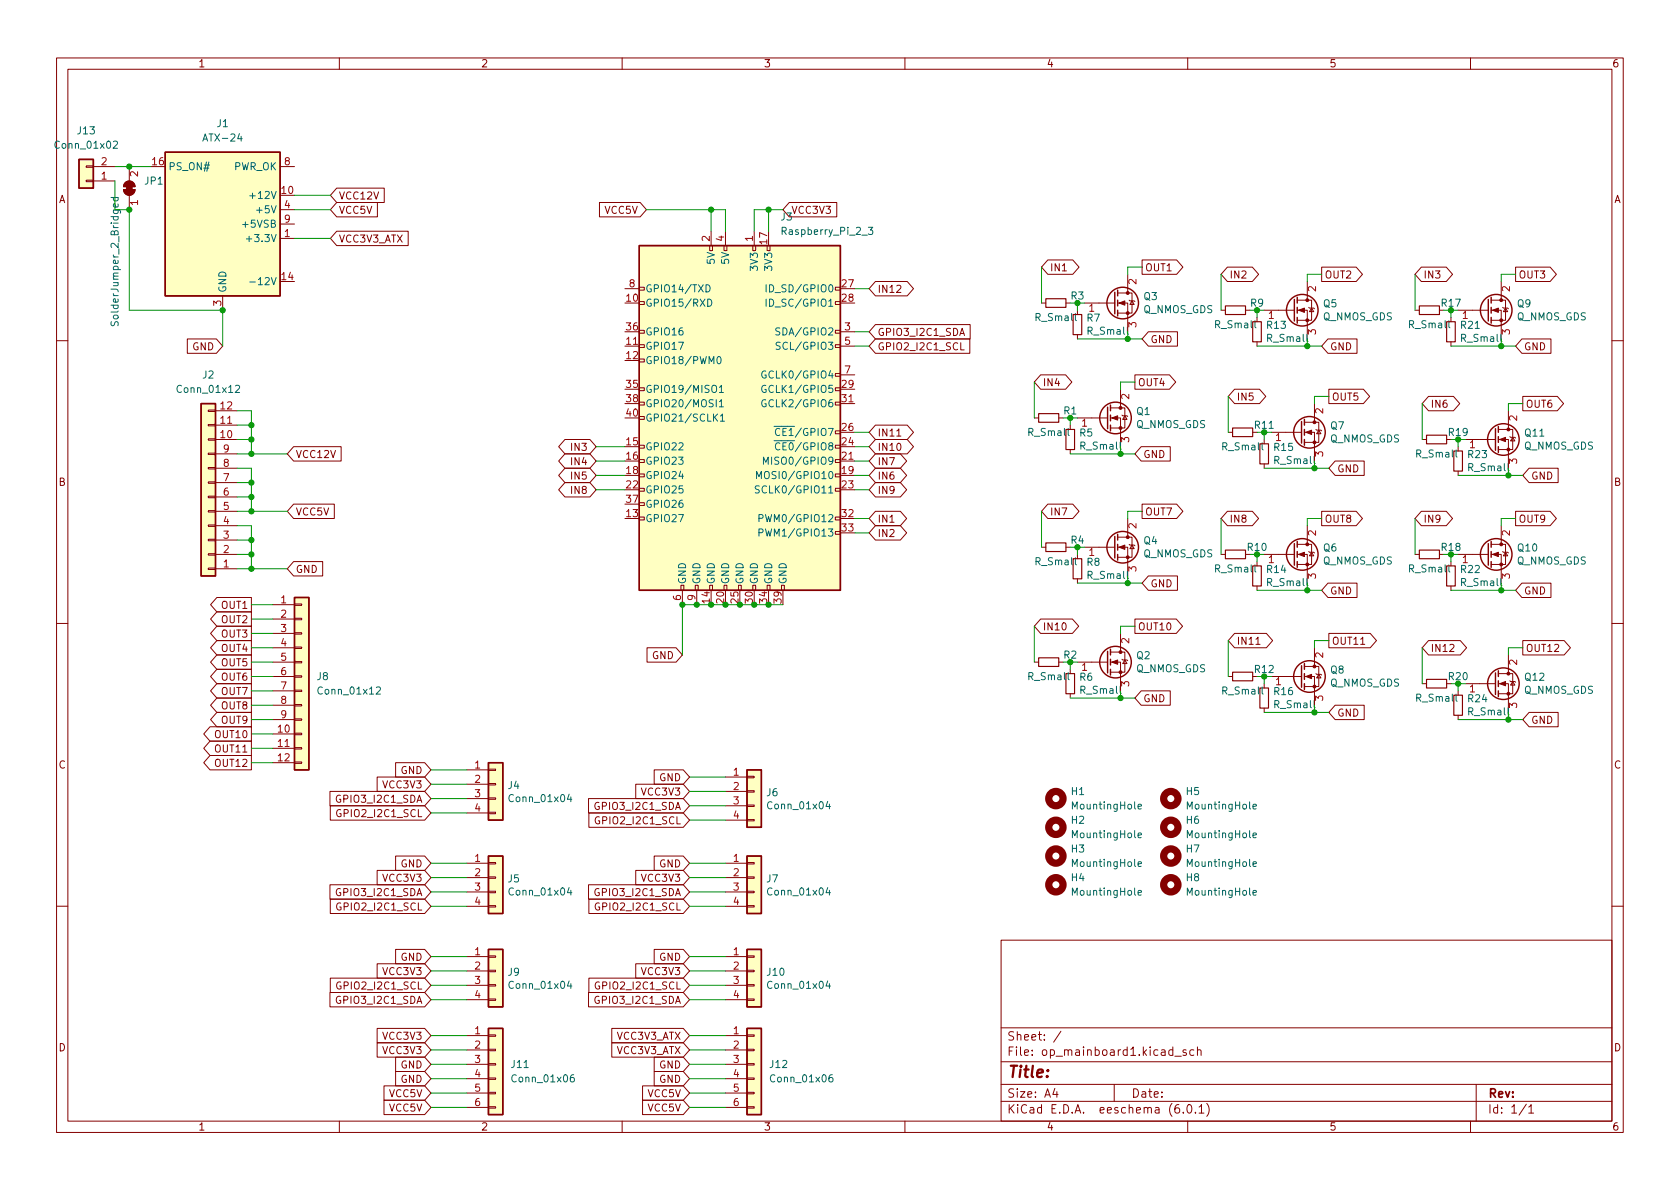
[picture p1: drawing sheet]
<svg xmlns="http://www.w3.org/2000/svg" width="297mm" height="210mm" viewBox="0 0 297 210" stroke-linecap="round" stroke-linejoin="round" font-family="sans-serif">
<g fill="none" stroke="#840000" stroke-width=".18">
<path d="M10 10.2h277v190.1h-277zM12 12.2h273v186.1h-273zM60 10.2v2M110 10.2v2M160 10.2v2M210 10.2v2M260 10.2v2M15.2 29.3h1.3v.3h-1.3zM15.2 31.9h1.3v.2h-1.3zM16.5 32h3.8M16.5 29.5h3.8M21.8 33.5h2.1a1.02 1.02 0 0 1-1 1 1.02 1.02 0 0 1-1.1-1z"/>
<path d="M22.1 32.3a1.02 1.02 0 0 1 1.1-.2 1.02 1.02 0 0 1 .7 .9h-2.1zM22.9 29.5v2.5M22.9 34.5v2.6M49.5 29.5h2.6M49.5 37.1h2.6M49.5 39.6h2.6M59.5 35.8h7.2v2.5h-7.2l-1.1-1.2zM59.5 33.3h8.4v2.5h-8.4l-1.1-1.3zM106 35.8h7.2l1.1 1.3-1.1 1.2h-7.2zM139.5 35.8h8.4v2.5h-8.4l-1.1-1.2zM33.1 59.9h5.2l1.1 1.3-1.1 1.3h-5.2zM39.4 52.3v2.6"/>
<path d="M49.5 42.2h2.6M59.5 40.9h12.7v2.5h-12.7l-1.1-1.2zM110.5 51h2.5M113 58.4h.9v.5h-.9zM113 53.3h.9v.5h-.9zM113 50.8h.9v.5h-.9zM125.5 43.4h.5v.9h-.5zM125.7 40.9v2.5M128 43.4h.5v.9h-.5zM128.3 40.9v2.5M133.1 43.4h.5v.9h-.5zM133.3 40.9v2.5"/>
<path d="M135.6 43.4h.5v.9h-.5zM147.7 58.4h.9v.5h-.9zM147.7 53.3h.9v.5h-.9zM147.7 50.8h.9v.5h-.9zM148.6 58.7h2.5M154.8 57.4h16.7v2.5h-16.7l-1.1-1.2zM154.8 59.9h16.7v2.6h-16.7l-1.1-1.3zM154.8 49.8h5.6l1.1 1.2-1.1 1.3h-5.6l-1.1-1.3zM169.7 59.3l.4-1.2 .4 1.2M184.1 53.6h.8M185.3 46h4.4l1.1 1.2-1.1 1.3h-4.4l-1.2-1.3zM188.5 53.6h.7"/>
<path d="M190.5 54.9v.7M190.5 59.2v.7M191.8 53.6h5.3M197.6 53.6h1.8v5.1M197.6 51.8h2.6v3.6h-2.6M199.4 48.5v3.3M199.6 53.1l.2 .1h.7l.2 .1M200.2 53.2l.3 .6h-.7zM201.9 46h6.1l1.1 1.2-1.1 1.3h-6.1zM203 58.7h5.2v2.5h-5.2l-1.1-1.3zM215.9 54.9h.8M217 47.2h4.4l1.1 1.3-1.1 1.3h-4.4l-1.1-1.3z"/>
<path d="M220.2 54.9h.8M222.2 56.1v.8M223.5 54.9h5.4M229.4 54.9h1.7v5M229.4 53.1h2.5v3.5h-2.5M231.1 49.8v3.3M231.4 54.4l.1 .1h.8l.1 .1M231.9 54.5l.4 .6h-.8zM233.7 47.2h6.1l1.1 1.3-1.1 1.3h-6.1zM234.8 59.9h5.1v2.6h-5.1l-1.1-1.3zM250.2 54.9h.8M251.3 47.2h4.4l1.1 1.3-1.1 1.3h-4.4l-1.1-1.3z"/>
<path d="M254.5 54.9h.8M256.5 56.1v.8M257.8 54.9h5.3M263.7 54.9h1.7v5M263.7 53.1h2.5v3.5h-2.5M265.4 49.8v3.3M265.7 54.4l.1 .1h.8l.1 .1M266.2 54.5l.4 .6h-.8zM268 47.2h6.1l1.1 1.3-1.1 1.3h-6.1zM269.1 59.9h5.1v2.6h-5.1l-1.1-1.3zM10 60.2h2M36.8 72.5h1.3v.3h-1.3z"/>
<path d="M36.8 75.1h1.3v.2h-1.3zM36.8 77.6h1.3v.2h-1.3zM38.1 77.7h3.8M38.1 75.2h3.8M38.1 72.6h3.8M51.9 79h8.4v2.5h-8.4l-1.1-1.2zM99.9 77.7h4.4l1.1 1.3-1.1 1.3h-4.4l-1.1-1.3zM110.5 61.2h2.5M113 78.7h.9v.5h-.9zM113 73.7h.9v.5h-.9zM113 71.1h.9v.5h-.9zM113 68.6h.9v.5h-.9z"/>
<path d="M113 63.5h.9v.5h-.9zM113 61h.9v.5h-.9zM147.7 71.1h.9v.5h-.9zM147.7 68.6h.9v.5h-.9zM147.7 66h.9v.5h-.9zM147.7 61h.9v.5h-.9zM148.6 61.2h2.5M148.6 71.4h2.5M148.6 66.3h2.5M154.8 77.7h5.6l1.1 1.3-1.1 1.3h-5.6l-1.1-1.3zM154.8 75.2h5.6l1.1 1.2-1.1 1.3h-5.6l-1.1-1.3zM158.6 77.1h.7"/>
<path d="M169.9 60.6v1.3h.6M182.9 73.9h.7M184 66.3h4.4l1.1 1.3-1.1 1.2h-4.4l-1.1-1.2zM187.2 73.9h.8M189.2 75.2v.7M189.2 79.5v.8M190.5 73.9h5.3M196.3 73.9h1.8v5.1M196.3 72.1h2.6v3.6h-2.6M198.1 68.8v3.3M198.4 73.4l.1 .1h.8l.1 .2M198.9 73.5l.4 .7h-.8z"/>
<path d="M200.7 66.3h6.1l1.1 1.3-1.1 1.2h-6.1zM201.8 79h5.1v2.5h-5.1l-1.1-1.2zM217.2 76.4h.7M218.3 68.8h4.4l1.1 1.3-1.1 1.3h-4.4l-1.1-1.3zM221.5 76.4h.7M222.2 60.4v.8M223.5 77.7v.8M224.8 76.4h5.3M230.6 76.4h1.8v5.1M230.6 74.7h2.6v3.5h-2.6M232.4 71.4v3.3M232.7 75.9l.1 .2h.8l.1 .1"/>
<path d="M233.2 76.1l.4 .6h-.8zM234.9 68.8h6.2l1.1 1.3-1.1 1.3h-6.2zM251.5 77.7h.7M252.6 70.1h4.4l1.1 1.3-1.1 1.2h-4.4l-1.1-1.2zM256.5 60.4v.8M257.8 79v.8M259.1 77.7h5.3M264.9 77.7h1.8v5.1M264.9 75.9h2.6v3.6h-2.6M266.7 72.6v3.3M267 77.2l.1 .1h.7l.2 .2M267.5 77.3l.3 .7h-.7z"/>
<path d="M269.2 70.1h6.1l1.2 1.3-1.2 1.2h-6.1zM285 60.2h2M36.8 80.1h1.3v.3h-1.3zM36.8 82.7h1.3v.2h-1.3zM36.8 85.2h1.3v.3h-1.3zM36.8 87.8h1.3v.2h-1.3zM36.8 90.3h1.3v.2h-1.3zM36.8 92.8h1.3v.3h-1.3zM36.8 95.4h1.3v.2h-1.3zM36.8 97.9h1.3v.3h-1.3zM38.1 98h3.8M38.1 95.5h3.8"/>
<path d="M38.1 93h3.8M38.1 90.4h3.8M38.1 87.9h3.8M38.1 85.3h3.8M38.1 82.8h3.8M38.1 80.3h3.8M51.9 99.3h5.2v2.5h-5.2l-1.1-1.2zM51.9 89.1h7.2v2.6h-7.2l-1.1-1.3zM99.9 80.3h4.4l1.1 1.2-1.1 1.3h-4.4l-1.1-1.3zM99.9 85.3h4.4l1.1 1.3-1.1 1.3h-4.4l-1.1-1.3zM99.9 82.8h4.4l1.1 1.3-1.1 1.2h-4.4l-1.1-1.2zM113 91.4h.9v.5h-.9z"/>
<path d="M113 88.9h.9v.5h-.9zM113 86.4h.9v.5h-.9zM113 83.8h.9v.5h-.9zM113 81.3h.9v.5h-.9zM147.7 94h.9v.5h-.9zM147.7 91.4h.9v.5h-.9zM147.7 86.4h.9v.5h-.9zM147.7 83.8h.9v.5h-.9zM147.7 81.3h.9v.5h-.9zM148.6 81.5h2.5M154.8 85.3h4.4l1.1 1.3-1.1 1.3h-4.4l-1.1-1.3zM154.8 90.4h4.4l1.1 1.3-1.1 1.3h-4.4l-1.1-1.3z"/>
<path d="M154.8 93h4.4l1.1 1.2-1.1 1.3h-4.4l-1.1-1.3zM154.8 82.8h4.4l1.1 1.3-1.1 1.2h-4.4l-1.1-1.2zM154.8 80.3h4.4l1.1 1.2-1.1 1.3h-4.4l-1.1-1.3zM184.1 96.8h.8M185.3 89.1h4.4l1.1 1.3-1.1 1.3h-4.4l-1.2-1.3zM188.5 96.8h.7M190.5 98v.8M191.8 96.8h5.3M197.6 96.8h1.8v5M197.6 95h2.6v3.5h-2.6M199.4 91.7v3.3M199.6 96.3l.2 .1h.7l.2 .1"/>
<path d="M200.2 96.4l.3 .6h-.7zM201.9 89.1h6.1l1.1 1.3-1.1 1.3h-6.1zM215.9 98h.8M217 90.4h4.4l1.1 1.3-1.1 1.3h-4.4l-1.1-1.3zM222.2 99.3v.8M223.5 82v.8M223.5 98h5.4M229.4 98h1.7v5.1M229.4 96.3h2.5v3.5h-2.5M231.1 93v3.3M231.4 97.5l.1 .2h.8l.1 .1M231.9 97.7l.4 .6h-.8z"/>
<path d="M233.7 90.4h6.1l1.1 1.3-1.1 1.3h-6.1zM236.1 81.5h5.1v2.6h-5.1l-1.2-1.3zM250.2 98h.8M251.3 90.4h4.4l1.1 1.3-1.1 1.3h-4.4l-1.1-1.3zM256.5 99.3v.8M257.8 83.3v.8M257.8 98h5.3M263.7 98h1.7v5.1M263.7 96.3h2.5v3.5h-2.5M265.4 93v3.3M265.7 97.5l.1 .2h.8l.1 .1M266.2 97.7l.4 .6h-.8z"/>
<path d="M268 90.4h6.1l1.1 1.3-1.1 1.3h-6.1zM270.4 82.8h5.1v2.5h-5.1l-1.2-1.2zM10 110.2h2M36.8 100.5h1.3v.2h-1.3zM38.1 100.6h3.8M38.3 118.4h6.1v2.5h-6.1l-1.1-1.3zM38.3 113.3h6.1v2.5h-6.1l-1.1-1.3zM38.3 108.2h6.1v2.5h-6.1l-1.1-1.2zM38.3 110.7h6.1v2.6h-6.1l-1.1-1.3zM38.3 115.8h6.1v2.6h-6.1l-1.1-1.3zM38.3 105.7h6.1v2.5h-6.1l-1.1-1.3zM48.3 117.1h3.8"/>
<path d="M48.3 119.6h3.8M48.3 106.9h3.8M48.3 109.5h3.8M48.3 112h3.8M48.3 114.5h3.8M52.1 119.5h1.2v.3h-1.2zM52.1 117h1.2v.2h-1.2zM52.1 114.4h1.2v.3h-1.2zM52.1 111.9h1.2v.2h-1.2zM52.1 109.3h1.2v.3h-1.2zM52.1 106.8h1.2v.3h-1.2zM114.4 114.5h5.1l1.1 1.3-1.1 1.3h-5.1z"/>
<path d="M120.4 103.5h.5v.9h-.5zM120.6 104.4v2.5M122.9 103.5h.5v.9h-.5zM123.2 104.4v2.5M125.5 103.5h.5v.9h-.5zM128 103.5h.5v.9h-.5zM130.6 103.5h.5v.9h-.5zM133.1 103.5h.5v.9h-.5zM135.6 103.5h.5v.9h-.5zM138.2 103.5h.5v.9h-.5zM182.9 117.1h.7M184 109.5h5.6l1.1 1.2-1.1 1.3h-5.6l-1.1-1.3z"/>
<path d="M187.2 117.1h.8M189.2 118.4v.7M190.5 117.1h5.3M190.5 102.4v.7M196.3 117.1h1.8v5.1M196.3 115.3h2.6v3.6h-2.6M198.1 112v3.3M198.4 116.6l.1 .1h.8l.1 .1M198.9 116.7l.4 .6h-.8zM200.7 109.5h7.3l1.1 1.2-1.1 1.3h-7.3zM203 101.8h5.2v2.6h-5.2l-1.1-1.3zM217.2 119.6h.7"/>
<path d="M218.3 112h5.6l1.1 1.3-1.1 1.2h-5.6l-1.1-1.2zM221.5 119.6h.7M222.1 113.9h.7M222.2 103.6v.8M224.8 119.6h5.3M230.6 119.6h1.8v5.1M230.6 117.9h2.6v3.5h-2.6M232.4 114.5v3.4M232.7 119.1l.1 .1h.8l.1 .2M233.2 119.2l.4 .7h-.8zM234.8 103.1h5.1v2.6h-5.1l-1.1-1.3zM234.9 112h7.4l1.1 1.3-1.1 1.2h-7.4z"/>
<path d="M252.6 113.3h5.6l1.1 1.2-1.1 1.3h-5.6l-1.1-1.3zM256.5 103.6v.8M264.9 119.1h2.6v3.6h-2.6M266.7 115.8v3.3M269.1 103.1h5.1v2.6h-5.1l-1.1-1.3zM269.2 113.3h7.4l1.1 1.2-1.1 1.3h-7.4zM285 110.2h2M37.1 128.5h7.3v2.6h-7.3l-1.1-1.3zM37.1 133.6h7.3v2.5h-7.3l-1.1-1.2zM37.1 131.1h7.3v2.5h-7.3l-1.1-1.3zM38.3 123.4h6.1v2.6h-6.1l-1.1-1.3zM38.3 120.9h6.1v2.5h-6.1l-1.1-1.2z"/>
<path d="M38.3 126h6.1v2.5h-6.1l-1.1-1.3zM48.3 129.8h3.8M48.3 132.3h3.8M48.3 134.9h3.8M48.3 122.2h3.8M48.3 124.7h3.8M48.3 127.2h3.8M52.1 134.7h1.2v.3h-1.2zM52.1 132.2h1.2v.3h-1.2zM52.1 129.7h1.2v.2h-1.2zM52.1 127.1h1.2v.3h-1.2zM52.1 124.6h1.2v.2h-1.2z"/>
<path d="M52.1 122h1.2v.3h-1.2zM58.3 139.9h16.8l1.1 1.3-1.1 1.3h-16.8zM66.7 137.4h8.4l1.1 1.3-1.1 1.2h-8.4zM69.9 134.9h5.2l1.1 1.2-1.1 1.3h-5.2zM82.5 136.1h3.9M82.5 138.7h3.9M86.4 138.6h1.2v.2h-1.2zM86.4 136h1.2v.3h-1.2zM112.4 138.7h8.4l1.1 1.2-1.1 1.3h-8.4zM115.7 136.1h5.1l1.1 1.3-1.1 1.3h-5.1zM128.3 137.4h3.8M128.3 139.9h3.8"/>
<path d="M132.1 139.8h1.2v.3h-1.2zM132.1 137.3h1.2v.2h-1.2zM189.2 122.7v.7M201.8 122.2h5.1v2.5h-5.1l-1.1-1.3zM223.5 120.9v.8M223.5 125.2v.8M236.1 124.7h5.1v2.5h-5.1l-1.2-1.2zM251.5 120.9h.7M257.8 122.2v.7M257.8 126.5v.7M259.1 120.9h5.3M264.9 120.9h1.8v5.1"/>
<path d="M267 120.4l.1 .1h.7l.2 .1M267.5 120.5l.3 .7h-.7zM270.4 126h5.1v2.5h-5.1l-1.2-1.3zM58.3 156.5h16.8l1.1 1.2-1.1 1.3h-16.8zM58.4 159h16.7l1.1 1.3-1.1 1.2h-16.7zM58.4 142.5h16.7l1.1 1.3-1.1 1.2h-16.7zM60.2 159.7a.59 .59 0 0 0-.7 .6 .59 .59 0 0 0 .7 .6l.1-.5h-.2M60.2 143.2a.59 .59 0 0 0-.7 .6 .59 .59 0 0 0 .7 .6l.1-.5h-.2M66.7 153.9h8.4l1.1 1.3-1.1 1.3h-8.4zM69.9 151.4h5.2l1.1 1.2-1.1 1.3h-5.2zM82.5 152.6h3.9M82.5 155.2h3.9"/>
<path d="M82.5 157.7h3.9M82.5 141.2h3.9M82.5 143.8h3.9M86.4 157.6h1.2v.3h-1.2zM86.4 155.1h1.2v.2h-1.2zM86.4 152.5h1.2v.3h-1.2zM86.4 143.6h1.2v.3h-1.2zM86.4 141.1h1.2v.2h-1.2zM104.1 141.2h16.7l1.1 1.3-1.1 1.3h-16.7zM104.1 156.5h16.7l1.1 1.2-1.1 1.3h-16.7zM104.1 159h16.7l1.1 1.3-1.1 1.2h-16.7zM104.1 143.8h16.7l1.1 1.2-1.1 1.3h-16.7z"/>
<path d="M106 159.7a.59 .59 0 0 0-.8 .6 .59 .59 0 0 0 .8 .6v-.5h-.2M106 144.5a.59 .59 0 0 0-.8 .6 .59 .59 0 0 0 .8 .5v-.5h-.2M112.4 153.9h8.4l1.1 1.3-1.1 1.3h-8.4zM115.7 151.4h5.1l1.1 1.2-1.1 1.3h-5.1zM128.3 152.6h3.8M128.3 155.2h3.8M128.3 157.7h3.8M128.3 142.5h3.8M128.3 145h3.8M132.1 157.6h1.2v.3h-1.2zM132.1 155.1h1.2v.2h-1.2zM132.1 152.5h1.2v.3h-1.2z"/>
<path d="M132.1 144.9h1.2v.3h-1.2zM132.1 142.4h1.2v.2h-1.2zM10 160.2h2M58.3 175.5h16.8l1.1 1.3-1.1 1.2h-16.8zM58.4 173h16.7l1.1 1.2-1.1 1.3h-16.7zM60.2 173.7a.59 .59 0 0 0-.7 .6 .59 .59 0 0 0 .7 .5l.1-.4h-.2M66.7 170.4h8.4l1.1 1.3-1.1 1.3h-8.4zM69.9 167.9h5.2l1.1 1.3-1.1 1.2h-5.2zM82.5 160.3h3.9M82.5 169.2h3.9M82.5 171.7h3.9M82.5 174.2h3.9"/>
<path d="M82.5 176.8h3.9M86.4 176.7h1.2v.2h-1.2zM86.4 174.1h1.2v.3h-1.2zM86.4 171.6h1.2v.2h-1.2zM86.4 169h1.2v.3h-1.2zM86.4 160.1h1.2v.3h-1.2zM104.1 175.5h16.7l1.1 1.3-1.1 1.2h-16.7zM104.1 173h16.7l1.1 1.2-1.1 1.3h-16.7zM106 173.7a.59 .59 0 0 0-.8 .6 .59 .59 0 0 0 .8 .5v-.4h-.2M112.4 170.4h8.4l1.1 1.3-1.1 1.3h-8.4zM115.7 167.9h5.1l1.1 1.3-1.1 1.2h-5.1zM128.3 160.3h3.8"/>
<path d="M128.3 169.2h3.8M128.3 171.7h3.8M128.3 174.2h3.8M128.3 176.8h3.8M132.1 160.1h1.2v.3h-1.2zM132.1 176.7h1.2v.2h-1.2zM132.1 174.1h1.2v.3h-1.2zM132.1 171.6h1.2v.2h-1.2zM132.1 169h1.2v.3h-1.2zM177 166.3h108v32h-108zM285 160.2h2M60 198.3v2"/>
<path d="M66.7 184.4h8.4l1.1 1.3-1.1 1.2h-8.4zM66.7 181.9h8.4l1.1 1.2-1.1 1.3h-8.4zM67.9 194.6h7.2l1.1 1.2-1.1 1.3h-7.2zM67.9 192h7.2l1.1 1.3-1.1 1.3h-7.2zM69.9 186.9h5.2l1.1 1.3-1.1 1.3h-5.2zM69.9 189.5h5.2l1.1 1.2-1.1 1.3h-5.2zM82.5 183.1h3.9M82.5 185.7h3.9M82.5 188.2h3.9M82.5 190.7h3.9M82.5 193.3h3.9M82.5 195.8h3.9"/>
<path d="M86.4 195.7h1.2v.3h-1.2zM86.4 193.2h1.2v.2h-1.2zM86.4 190.6h1.2v.3h-1.2zM86.4 188.1h1.2v.2h-1.2zM86.4 185.5h1.2v.3h-1.2zM86.4 183h1.2v.3h-1.2zM108.2 184.4h12.6l1.1 1.3-1.1 1.2h-12.6zM108.2 181.9h12.6l1.1 1.2-1.1 1.3h-12.6zM110 198.3v2M113.6 192h7.2l1.1 1.3-1.1 1.3h-7.2zM113.6 194.6h7.2l1.1 1.2-1.1 1.3h-7.2zM115.7 189.5h5.1l1.1 1.2-1.1 1.3h-5.1z"/>
<path d="M115.7 186.9h5.1l1.1 1.3-1.1 1.3h-5.1zM128.3 183.1h3.8M128.3 185.7h3.8M128.3 188.2h3.8M128.3 190.7h3.8M128.3 193.3h3.8M128.3 195.8h3.8M132.1 195.7h1.2v.3h-1.2zM132.1 193.2h1.2v.2h-1.2zM132.1 190.6h1.2v.3h-1.2zM132.1 188.1h1.2v.2h-1.2zM132.1 185.5h1.2v.3h-1.2z"/>
<path d="M132.1 183h1.2v.3h-1.2zM160 198.3v2M177 194.8h108M177 191.8h108M177 187.8h108M177 181.8h108M186.5 192.5l-.4 1h1M186.9 193v1M187.6 182.4l-1.3 1.9M197 191.8v3M207.7 186.8h1.2M208.4 195.3a.59 .59 0 0 0-.7 .7v.5l.2 .3h.4l.2-.1 .1-.5-.2-.2-.4-.1-.3 .3"/>
<path d="M209.2 196.7v.1M209.7 185.7l-.3-.1-.3 .2 .1 .3 .5 .1v.4h-.6M210 198.3v2M210.1 195.4l.1-.1a.81 .81 0 0 1 .6 .7 .81 .81 0 0 1-.3 .8h-.1a.81 .81 0 0 1-.6-.6 .81 .81 0 0 1 .3-.8zM211.1 185.7l-.5-.1-.2 .3v.4l.1 .3h.6M211.4 196.7v.1M211.7 185.8l.2-.2 .4 .1 .1 .9M211.7 185.1v1.5M212 195.8l.4-.5v1.5M212 196.8h.9M213.4 195.1a1.72 1.72 0 0 1 0 2.3M260 198.3v2"/>
<path d="M261 191.8v6.5M269.9 195.3l-1.3 1.9M270.3 195.8l.4-.5v1.5M270.3 196.8h.9"/>
</g>
<g fill="#ffffc2" stroke="#ffffc2" stroke-width=".18">
<path d="M132.1 151.4h2.5v10.1h-2.5z"/>
<path d="M14 28.2h2.5v5.1h-2.5z"/>
<path d="M29.2 26.9h20.3v25.4h-20.3z"/>
<path d="M113 43.4h35.6v61h-35.6z"/>
<path d="M86.4 167.9h2.5v10.1h-2.5z"/>
<path d="M86.4 151.4h2.5v10.1h-2.5z"/>
<path d="M132.1 167.9h2.5v10.1h-2.5z"/>
<path d="M132.1 181.9h2.5v15.2h-2.5z"/>
<path d="M132.1 136.1h2.5v10.2h-2.5z"/>
<path d="M86.4 134.9h2.5v10.1h-2.5z"/>
<path d="M86.4 181.9h2.5v15.2h-2.5z"/>
<path d="M52.1 105.7h2.5v30.4h-2.5z"/>
<path d="M35.6 71.4h2.5v30.4h-2.5z"/>
</g>
<g fill="none" stroke="#840000" stroke-width=".25">
<path d="M14 28.2h2.5v5.1h-2.5zM29.2 26.9h20.3v25.4h-20.3zM113 43.4h35.6v61h-35.6zM197.1 51.7v3.8M197.6 51.3v1M197.6 53.1v1M197.6 54.9v1M228.9 53v3.8M229.4 52.6v1M229.4 54.4v1M229.4 56.1v1M263.1 53v3.8"/>
<path d="M263.7 52.6v1M263.7 54.4v1M263.7 56.1v1M35.6 71.4h2.5v30.4h-2.5zM195.8 72v3.8M196.3 71.6v1M196.3 73.4v1M196.3 75.2v1M230.1 74.5v3.9M230.6 74.2v1M230.6 75.9v1.1M230.6 77.7v1"/>
<path d="M264.4 75.8v3.8M264.9 75.4v1M264.9 77.2v1M264.9 79v1M197.1 94.9v3.8M197.6 94.5v1M197.6 96.3v1M197.6 98v1.1M228.9 96.1v3.8M229.4 95.8v1M229.4 97.5v1M229.4 99.3v1"/>
<path d="M263.1 96.1v3.8M263.7 95.8v1M263.7 97.5v1M263.7 99.3v1M52.1 105.7h2.5v30.4h-2.5zM195.8 115.2v3.8M196.3 114.8v1M196.3 116.6v1M196.3 118.4v1M230.1 117.7v3.8M230.6 117.3v1.1M230.6 119.1v1"/>
<path d="M264.4 119v3.8M264.9 118.6v1M86.4 134.9h2.5v10.1h-2.5zM132.1 136.1h2.5v10.2h-2.5zM230.6 120.9v1M264.9 120.4v1M264.9 122.2v1M86.4 151.4h2.5v10.1h-2.5zM132.1 151.4h2.5v10.1h-2.5zM86.4 167.9h2.5v10.1h-2.5zM132.1 167.9h2.5v10.1h-2.5zM86.4 181.9h2.5v15.2h-2.5z"/>
<path d="M132.1 181.9h2.5v15.2h-2.5z"/>
<circle cx="198.5" cy="53.6" r="2.79"/>
<circle cx="230.3" cy="54.9" r="2.79"/>
<circle cx="264.5" cy="54.9" r="2.79"/>
<circle cx="197.2" cy="73.9" r="2.79"/>
<circle cx="231.5" cy="76.4" r="2.79"/>
<circle cx="265.8" cy="77.7" r="2.79"/>
<circle cx="198.5" cy="96.8" r="2.79"/>
<circle cx="230.3" cy="98" r="2.79"/>
<circle cx="264.5" cy="98" r="2.79"/>
<circle cx="197.2" cy="117.1" r="2.79"/>
<circle cx="231.5" cy="119.6" r="2.79"/>
<circle cx="265.8" cy="120.9" r="2.79"/>
</g>
<g fill="none" stroke="#006464" stroke-width=".18">
<path d="M19.6 34.9h1.3M20 25.1l.5-.1 .3 .3-.8 .9h.8M20.1 34.9l-.1 .4 .3 .2 .5-.1v-.5M20.8 36.1l.1 .3-.2 .2h-.6v-.5l.3-.1 .1 .6M44.2 34.6h.9M19.7 56.9l-.1 .5 .3 .2 .3-.1 .2-.6h.4l.1 .2-.1 .5M43.6 42.2h.9M44.2 49.9h.9M124.8 50.4a.64 .64 0 0 1 .8 .6 .64 .64 0 0 1-.8 .6zM125.1 52.9a.64 .64 0 0 1 .8 .6 .64 .64 0 0 1-.8 .7zM135.5 50.4v1.2M135.5 52.9v1.3"/>
<path d="M137.9 58h-.5l-.2 .2 .1 .3 .5 .3v.3l-.2 .1h-.4M153.5 40.2h.8l-.4 .5 .4 .1v.5l-.2 .2-.6-.2M41.6 68.3l.5-.2 .3 .4-.8 .9h.8M126.3 73.8l.6 .7M126.9 63.2l.2-.1a.68 .68 0 0 1 .4 .6 .68 .68 0 0 1-.4 .6l-.2-.1-.1-.4zM126.9 73.2l-.7 .7M127.2 68.5l.3-.4v1.3M127.2 71l.3-.3v1.2M127.2 69.4h.7M127.2 71.9h.7M127.4 73.6l.3-.4v1.3M127.4 74.5h.7"/>
<path d="M135.4 68.2a.59 .59 0 0 0-.7 .6 .59 .59 0 0 0 .7 .5l.1-.4h-.3M135.4 70.7a.59 .59 0 0 0-.7 .6 .59 .59 0 0 0 .7 .6l.1-.5h-.3M135.4 65.7a.59 .59 0 0 0-.7 .5 .59 .59 0 0 0 .7 .6l.1-.5h-.3M137.9 60.6l-.4-.1-.2 .1v.4l.5 .2 .1 .3-.2 .3-.5-.1M133.8 84.6v-1.2l.4 .9 .4-.9v1.2M134.2 91.7l.6-.1 .1-.2v-.3l-.7-.1v1.3M134.2 94.2l.6-.1 .1-.1v-.3l-.7-.2v1.3M134.3 86l-.5-.1-.2 .1v.4l.5 .2 .2 .3-.3 .3-.5-.1M135 82.1v-1.3l.4 .9 .4-.9v1.3M66.5 121.6l.5-.1 .3 .3-.8 .9h.8M100.6 156.9l-.3 1h.8M100.6 140.4l-.3 .9h.8"/>
<path d="M100.9 140.9v.9M100.9 157.4v.9M146.3 156.9l-.3 1h.8M146.3 141.7l-.3 .9h.8M146.6 142.2v.8M146.6 157.4v.9M201.2 147.7l.6-.1v-.2l-.4-.1-.2 .2 .1 .6h.5M201.2 157.9l.6-.1v-.3h-.4l-.2 .1 .1 .6h.5M201.2 152.8l.6-.1v-.3h-.4l-.2 .2 .1 .6h.5M201.2 142.6l.6-.1v-.2l-.4-.1-.2 .2 .1 .6h.5M221.5 142.6l.6-.1v-.2l-.4-.1-.2 .2 .1 .6h.5M221.5 147.7l.6-.1v-.2l-.4-.1-.2 .2 .1 .6h.5"/>
<path d="M221.5 152.8l.6-.1v-.3h-.4l-.2 .2 .1 .6h.5M221.5 157.9l.6-.1v-.3h-.4l-.2 .1 .1 .6h.5M100.6 173.5l-.3 .9h.8M100.9 173.9v.9M146.3 173.5l-.3 .9h.8M146.6 173.9v.9M101.4 190.1h-.3a.86 .86 0 0 0 0 1.2l.4-.1 .1-.4-.3-.3h-.2l-.3 .3M147.2 190.1h-.4a.86 .86 0 0 0 0 1.2l.4-.1 .1-.4-.3-.3h-.2l-.2 .3"/>
</g>
<g fill="#840000" stroke="#840000" stroke-width=".18">
<path d="M196.6 73.9l1-.4v.8z"/>
<path d="M22.4 32.8h1v1h-1z"/>
<path d="M21.8 33.5h2.1a1.02 1.02 0 0 1-1 1 1.02 1.02 0 0 1-1.1-1z"/>
<path d="M22.1 32.3a1.02 1.02 0 0 1 1.1-.2 1.02 1.02 0 0 1 .7 .9h-2.1z"/>
<path d="M196.6 117.1l1-.4v.8z"/>
<path d="M230.9 119.6l1-.4v.8z"/>
<path d="M263.9 98l1-.3v.7z"/>
<path d="M229.6 98l1-.3v.7z"/>
<path d="M229.6 54.9l1-.4v.7z"/>
<path d="M230.9 76.4l1-.3v.7z"/>
<path d="M265.2 120.9l1-.4v.8z"/>
<path d="M197.9 96.8l1-.4v.7z"/>
<path d="M265.2 77.7l1-.4v.8z"/>
<path d="M263.9 54.9l1-.4v.7z"/>
<path d="M197.9 53.6l1-.4v.8z"/>
<circle cx="198.1" cy="75.7" r=".25"/>
<circle cx="198.1" cy="72.1" r=".25"/>
<circle cx="198.1" cy="118.9" r=".25"/>
<circle cx="198.1" cy="115.3" r=".25"/>
<circle cx="232.4" cy="121.4" r=".25"/>
<circle cx="232.4" cy="117.9" r=".25"/>
<circle cx="265.4" cy="99.8" r=".25"/>
<circle cx="265.4" cy="96.3" r=".25"/>
<circle cx="231.1" cy="99.8" r=".25"/>
<circle cx="231.1" cy="96.3" r=".25"/>
<circle cx="231.1" cy="56.6" r=".25"/>
<circle cx="231.1" cy="53.1" r=".25"/>
<circle cx="232.4" cy="78.2" r=".25"/>
<circle cx="232.4" cy="74.7" r=".25"/>
<circle cx="266.7" cy="122.7" r=".25"/>
<circle cx="266.7" cy="119.1" r=".25"/>
<circle cx="199.4" cy="98.5" r=".25"/>
<circle cx="199.4" cy="95" r=".25"/>
<circle cx="266.7" cy="79.5" r=".25"/>
<circle cx="266.7" cy="75.9" r=".25"/>
<circle cx="265.4" cy="56.6" r=".25"/>
<circle cx="265.4" cy="53.1" r=".25"/>
<circle cx="199.4" cy="55.4" r=".25"/>
<circle cx="199.4" cy="51.8" r=".25"/>
</g>
<g fill="none" stroke="#840000" stroke-width=".2">
<path d="M184.9 52.8h3.6v1.6h-3.6zM189.7 55.6h1.6v3.6h-1.6zM216.7 54.1h3.5v1.5h-3.5zM221.5 56.9h1.5v3.5h-1.5zM251 54.1h3.5v1.5h-3.5zM255.8 56.9h1.5v3.5h-1.5zM183.6 73.1h3.6v1.6h-3.6zM188.5 75.9h1.5v3.6h-1.5zM217.9 75.7h3.6v1.5h-3.6zM222.8 78.5h1.5v3.5h-1.5zM252.2 77h3.6v1.5h-3.6zM257 79.8h1.6v3.5h-1.6z"/>
<path d="M184.9 96h3.6v1.5h-3.6zM189.7 98.8h1.6v3.6h-1.6zM216.7 97.3h3.5v1.5h-3.5zM251 97.3h3.5v1.5h-3.5zM183.6 116.3h3.6v1.6h-3.6zM188.5 119.1h1.5v3.6h-1.5zM217.9 118.9h3.6v1.5h-3.6zM221.5 100.1h1.5v3.5h-1.5zM255.8 100.1h1.5v3.5h-1.5zM222.8 121.7h1.5v3.5h-1.5zM252.2 120.1h3.6v1.6h-3.6zM257 122.9h1.6v3.6h-1.6z"/>
</g>
<g fill="none" stroke="#840000" stroke-width="1.3">
<circle cx="186.7" cy="146.3" r="1.27"/>
<circle cx="186.7" cy="156.5" r="1.27"/>
<circle cx="186.7" cy="141.2" r="1.27"/>
<circle cx="186.7" cy="151.4" r="1.27"/>
<circle cx="207" cy="151.4" r="1.27"/>
<circle cx="207" cy="156.5" r="1.27"/>
<circle cx="207" cy="146.3" r="1.27"/>
<circle cx="207" cy="141.2" r="1.27"/>
</g>
<g fill="none" stroke="#009600" stroke-width=".18">
<path d="M20.3 32v5.1h2.6v17.8h16.5v6.3M20.3 29.5h6.4M52.1 37.1h6.3M52.1 34.5h6.3M114.3 37.1h14v3.8M125.7 37.1v3.8M135.9 37.1v3.8M138.4 37.1h-5.1v3.8M52.1 42.2h6.3M151.1 51h2.6M151.1 58.7h2.6M184.1 47.2v6.4"/>
<path d="M190.5 59.9h11.4M190.5 53.6v1.3M201.9 47.2h-2.5v1.3M215.9 48.5v6.4M222.2 54.9v1.2M233.7 48.5h-2.6v1.3M250.2 48.5v6.4M255.3 54.9h2.5M256.5 54.9v1.2M268 48.5h-2.6v1.3M41.9 75.2h2.5M41.9 72.6h2.5v7.7"/>
<path d="M41.9 77.7h2.5M105.4 79h5.1M151.1 79h2.6M151.1 76.4h2.6M151.1 61.2h2.6M182.9 67.6v6.3M188 73.9h2.5M189.2 73.9v1.3M200.7 67.6h-2.6v1.2M217.2 70.1v6.3M222.2 76.4h2.6M222.2 61.2h11.5"/>
<path d="M223.5 76.4v1.3M234.9 70.1h-2.5v1.3M251.5 71.4v6.3M256.5 61.2h11.5M257.8 77.7v1.3M269.2 71.4h-2.5v1.2M41.9 82.8h2.5v7.6M41.9 93h2.5v7.6M41.9 87.9h2.5M41.9 90.4h8.9M41.9 98h2.5M41.9 85.3h2.5"/>
<path d="M41.9 80.3h8.9M41.9 95.5h2.5M105.4 86.6h5.1M105.4 84.1h5.1M105.4 81.5h5.1M151.1 94.2h2.6M151.1 86.6h2.6M151.1 91.7h2.6M151.1 84.1h2.6M151.1 81.5h2.6M184.1 90.4v6.4M189.2 80.3h11.5"/>
<path d="M189.2 96.8h2.6M190.5 96.8v1.2M201.9 90.4h-2.5v1.3M215.9 91.7v6.3M222.2 98v1.3M223.5 82.8h11.4M233.7 91.7h-2.6v1.3M250.2 91.7v6.3M256.5 98v1.3M257.8 84.1h11.4M268 91.7h-2.6v1.3M41.9 100.6h8.9"/>
<path d="M44.4 106.9h3.9M44.4 119.6h3.9M44.4 109.5h3.9M44.4 117.1h3.9M44.4 114.5h3.9M44.4 112h3.9M138.4 106.9h-17.8v8.9M182.9 110.7v6.4M188 117.1h2.5M189.2 117.1v1.3M190.5 103.1h11.4M200.7 110.7h-2.6v1.3"/>
<path d="M217.2 113.3v6.3M222.2 104.4h11.5M222.2 119.6h2.6M223.5 119.6v1.3M234.9 113.3h-2.5v1.2M251.5 114.5v6.4M256.5 104.4h11.5M269.2 114.5h-2.5v1.3M44.4 127.2h3.9M44.4 132.3h3.9M44.4 134.9h3.9M44.4 124.7h3.9"/>
<path d="M44.4 129.8h3.9M44.4 122.2h3.9M76.2 136.1h6.3M76.2 138.7h6.3M121.9 137.4h6.4M121.9 139.9h6.4M189.2 123.4h11.5M223.5 126h11.4M257.8 127.2h11.4M257.8 120.9v1.3M76.2 141.2h6.3M76.2 152.6h6.3"/>
<path d="M76.2 157.7h6.3M76.2 155.2h6.3M76.2 143.8h6.3M121.9 142.5h6.4M121.9 152.6h6.4M121.9 145h6.4M121.9 157.7h6.4M121.9 155.2h6.4M76.2 171.7h6.3M76.2 176.8h6.3M76.2 174.2h6.3M76.2 169.2h6.3"/>
<path d="M76.2 160.3h6.3M121.9 171.7h6.4M121.9 176.8h6.4M121.9 174.2h6.4M121.9 169.2h6.4M121.9 160.3h6.4M76.2 195.8h6.3M76.2 193.3h6.3M76.2 183.1h6.3M76.2 185.7h6.3M76.2 188.2h6.3M76.2 190.7h6.3"/>
<path d="M121.9 195.8h6.4M121.9 193.3h6.4M121.9 183.1h6.4M121.9 185.7h6.4M121.9 188.2h6.4M121.9 190.7h6.4"/>
</g>
<g fill="#009600" stroke="#009600" stroke-width=".18">
<circle cx="125.7" cy="37.1" r=".46"/>
<circle cx="135.9" cy="37.1" r=".46"/>
<circle cx="120.6" cy="106.9" r=".46"/>
<circle cx="39.4" cy="54.9" r=".46"/>
<circle cx="44.4" cy="75.2" r=".46"/>
<circle cx="22.9" cy="29.5" r=".46"/>
<circle cx="22.9" cy="37.1" r=".46"/>
<circle cx="128.3" cy="106.9" r=".46"/>
<circle cx="125.7" cy="106.9" r=".46"/>
<circle cx="123.2" cy="106.9" r=".46"/>
<circle cx="130.8" cy="106.9" r=".46"/>
<circle cx="135.9" cy="106.9" r=".46"/>
<circle cx="133.3" cy="106.9" r=".46"/>
<circle cx="44.4" cy="98" r=".46"/>
<circle cx="44.4" cy="95.5" r=".46"/>
<circle cx="44.4" cy="100.6" r=".46"/>
<circle cx="44.4" cy="77.7" r=".46"/>
<circle cx="44.4" cy="90.4" r=".46"/>
<circle cx="44.4" cy="85.3" r=".46"/>
<circle cx="44.4" cy="87.9" r=".46"/>
<circle cx="44.4" cy="80.3" r=".46"/>
<circle cx="190.5" cy="96.8" r=".46"/>
<circle cx="222.2" cy="98" r=".46"/>
<circle cx="198.1" cy="80.3" r=".46"/>
<circle cx="199.4" cy="103.1" r=".46"/>
<circle cx="256.5" cy="54.9" r=".46"/>
<circle cx="232.4" cy="82.8" r=".46"/>
<circle cx="266.7" cy="84.1" r=".46"/>
<circle cx="265.4" cy="61.2" r=".46"/>
<circle cx="257.8" cy="77.7" r=".46"/>
<circle cx="231.1" cy="61.2" r=".46"/>
<circle cx="223.5" cy="76.4" r=".46"/>
<circle cx="190.5" cy="53.6" r=".46"/>
<circle cx="222.2" cy="54.9" r=".46"/>
<circle cx="189.2" cy="73.9" r=".46"/>
<circle cx="199.4" cy="59.9" r=".46"/>
<circle cx="265.4" cy="104.4" r=".46"/>
<circle cx="266.7" cy="127.2" r=".46"/>
<circle cx="257.8" cy="120.9" r=".46"/>
<circle cx="256.5" cy="98" r=".46"/>
<circle cx="198.1" cy="123.4" r=".46"/>
<circle cx="223.5" cy="119.6" r=".46"/>
<circle cx="189.2" cy="117.1" r=".46"/>
<circle cx="231.1" cy="104.4" r=".46"/>
<circle cx="232.4" cy="126" r=".46"/>
</g>
<text font-size="2.8" fill="#840000" x="178" y="190.6">Title:</text>
<g font-size="2.1" fill="#840000">
<text x="178" y="184">Sheet: /</text>
<text x="178" y="186.7">File: op_mainboard1.kicad_sch</text>
<text x="178" y="196.9">KiCad E.D.A. eeschema (6.0.1)</text>
<text x="178" y="194.1">Size: A4</text>
<text x="200" y="194.1">Date:</text>
<text x="263" y="194.1">Rev:</text>
<text x="263" y="196.9">Id: 1/1</text>
</g>
<g font-size="1.8" fill="#840000">
<text x="35" y="11.9">1</text>
<text x="85" y="11.9">2</text>
<text x="135" y="11.9">3</text>
<text x="185" y="11.9">4</text>
<text x="235" y="11.9">5</text>
<text x="285" y="11.9">6</text>
<text x="10.3" y="35.9">A</text>
<text x="59.8" y="35.3">VCC12V</text>
<text x="285.3" y="35.9">A</text>
<text x="59.8" y="37.8">VCC5V</text>
<text x="107" y="37.8">VCC5V</text>
<text x="139.9" y="37.8">VCC3V3</text>
<text x="59.8" y="42.9">VCC3V3_ATX</text>
<text x="185.6" y="48">IN1</text>
<text x="202.4" y="48">OUT1</text>
<text x="155.1" y="51.8">IN12</text>
<text x="217.3" y="49.2">IN2</text>
<text x="234.2" y="49.2">OUT2</text>
<text x="251.6" y="49.2">IN3</text>
<text x="268.4" y="49.2">OUT3</text>
<text x="155.1" y="59.4">GPIO3_I2C1_SDA</text>
<text x="34" y="61.9">GND</text>
<text x="155.1" y="61.9">GPIO2_I2C1_SCL</text>
<text x="203.4" y="60.7">GND</text>
<text x="235.1" y="61.9">GND</text>
<text x="269.4" y="61.9">GND</text>
<text x="184.3" y="68.3">IN4</text>
<text x="201.1" y="68.3">OUT4</text>
<text x="218.6" y="70.8">IN5</text>
<text x="235.4" y="70.8">OUT5</text>
<text x="155.1" y="77.2">IN11</text>
<text x="252.9" y="72.1">IN6</text>
<text x="269.7" y="72.1">OUT6</text>
<text x="52.2" y="81">VCC12V</text>
<text x="101.2" y="82.3">IN4</text>
<text x="101.2" y="79.7">IN3</text>
<text x="155.1" y="82.3">IN7</text>
<text x="155.1" y="79.7">IN10</text>
<text x="202.1" y="81">GND</text>
<text x="236.4" y="83.5">GND</text>
<text x="10.3" y="85.9">B</text>
<text x="101.2" y="87.3">IN8</text>
<text x="101.2" y="84.8">IN5</text>
<text x="155.1" y="87.3">IN9</text>
<text x="155.1" y="84.8">IN6</text>
<text x="270.7" y="84.8">GND</text>
<text x="285.3" y="85.9">B</text>
<text x="52.2" y="91.1">VCC5V</text>
<text x="155.1" y="92.4">IN1</text>
<text x="155.1" y="95">IN2</text>
<text x="185.6" y="91.1">IN7</text>
<text x="202.4" y="91.1">OUT7</text>
<text x="217.3" y="92.4">IN8</text>
<text x="234.2" y="92.4">OUT8</text>
<text x="251.6" y="92.4">IN9</text>
<text x="268.4" y="92.4">OUT9</text>
<text x="52.2" y="101.3">GND</text>
<text x="39.3" y="107.7">OUT1</text>
<text x="203.4" y="103.8">GND</text>
<text x="235.1" y="105.1">GND</text>
<text x="269.4" y="105.1">GND</text>
<text x="39.3" y="110.2">OUT2</text>
<text x="39.3" y="112.7">OUT3</text>
<text x="184.3" y="111.5">IN10</text>
<text x="201.1" y="111.5">OUT10</text>
<text x="39.3" y="115.3">OUT4</text>
<text x="39.3" y="117.8">OUT5</text>
<text x="115.3" y="116.5">GND</text>
<text x="218.6" y="114">IN11</text>
<text x="235.4" y="114">OUT11</text>
<text x="252.9" y="115.3">IN12</text>
<text x="269.7" y="115.3">OUT12</text>
<text x="39.3" y="125.4">OUT8</text>
<text x="39.3" y="122.9">OUT7</text>
<text x="39.3" y="120.4">OUT6</text>
<text x="202.1" y="124.2">GND</text>
<text x="38.3" y="130.5">OUT10</text>
<text x="39.3" y="128">OUT9</text>
<text x="236.4" y="126.7">GND</text>
<text x="270.7" y="128">GND</text>
<text x="10.3" y="135.9">C</text>
<text x="38.3" y="135.6">OUT12</text>
<text x="38.3" y="133.1">OUT11</text>
<text x="70.8" y="136.9">GND</text>
<text x="285.3" y="135.9">C</text>
<text x="59.9" y="141.9">GPIO3_I2C1_SDA</text>
<text x="67.9" y="139.4">VCC3V3</text>
<text x="105.6" y="143.2">GPIO3_I2C1_SDA</text>
<text x="113.6" y="140.7">VCC3V3</text>
<text x="116.6" y="138.1">GND</text>
<text x="60.1" y="144.5">GPIO2_I2C1_SCL</text>
<text x="105.8" y="145.8">GPIO2_I2C1_SCL</text>
<text x="67.9" y="155.9">VCC3V3</text>
<text x="70.8" y="153.4">GND</text>
<text x="113.6" y="155.9">VCC3V3</text>
<text x="116.6" y="153.4">GND</text>
<text x="59.9" y="158.5">GPIO3_I2C1_SDA</text>
<text x="60.1" y="161">GPIO2_I2C1_SCL</text>
<text x="105.6" y="158.5">GPIO3_I2C1_SDA</text>
<text x="105.8" y="161">GPIO2_I2C1_SCL</text>
<text x="67.9" y="172.4">VCC3V3</text>
<text x="70.8" y="169.9">GND</text>
<text x="113.6" y="172.4">VCC3V3</text>
<text x="116.6" y="169.9">GND</text>
<text x="59.9" y="177.5">GPIO3_I2C1_SDA</text>
<text x="60.1" y="175">GPIO2_I2C1_SCL</text>
<text x="105.6" y="177.5">GPIO3_I2C1_SDA</text>
<text x="105.8" y="175">GPIO2_I2C1_SCL</text>
<text x="10.3" y="185.9">D</text>
<text x="67.9" y="183.9">VCC3V3</text>
<text x="109.1" y="183.9">VCC3V3_ATX</text>
<text x="285.3" y="185.9">D</text>
<text x="67.9" y="186.4">VCC3V3</text>
<text x="70.8" y="188.9">GND</text>
<text x="70.8" y="191.5">GND</text>
<text x="109.1" y="186.4">VCC3V3_ATX</text>
<text x="116.6" y="191.5">GND</text>
<text x="116.6" y="188.9">GND</text>
<text x="68.9" y="196.6">VCC5V</text>
<text x="68.9" y="194">VCC5V</text>
<text x="114.6" y="194">VCC5V</text>
<text x="114.6" y="196.6">VCC5V</text>
<text x="35" y="199.9">1</text>
<text x="85" y="199.9">2</text>
<text x="135" y="199.9">3</text>
<text x="185" y="199.9">4</text>
<text x="235" y="199.9">5</text>
<text x="285" y="199.9">6</text>
</g>
<g font-size="1.8" fill="#006464">
<text x="13.8" y="23.7">J13</text>
<text x="38.4" y="22.5">J1</text>
<text x="10" y="26.3">Conn_01x02</text>
<text x="36.3" y="25">ATX-24</text>
<text x="25.6" y="32.6">JP1</text>
<text x="29.7" y="30.1">PS_ON#</text>
<text x="41.3" y="30.1">PWR_OK</text>
<text x="44.8" y="35.2">+12V</text>
<text x="43.4" y="40.3">+5VSB</text>
<text x="45.8" y="37.7">+5V</text>
<text x="138.1" y="39">J3</text>
<text x="138.6" y="41.5">Raspberry_Pi_2_3</text>
<text x="44.4" y="42.8">+3.3V</text>
<text x="126.4" y="46.6" transform="rotate(-90 126.4 46.6)">5V</text>
<text x="128.9" y="46.6" transform="rotate(-90 128.9 46.6)">5V</text>
<text x="134" y="47.6" transform="rotate(-90 134 47.6)">3V3</text>
<text x="136.5" y="47.6" transform="rotate(-90 136.5 47.6)">3V3</text>
<text x="40" y="51.8" transform="rotate(-90 40 51.8)">GND</text>
<text x="45.3" y="50.4">-12V</text>
<text x="114" y="51.7">GPIO14/TXD</text>
<text x="136.5" y="51.7">ID_SD/GPIO0</text>
<text x="202.3" y="53.1">Q3</text>
<text x="21" y="57" transform="rotate(-90 21 57)">SolderJumper_2_Bridged</text>
<text x="114" y="54.2">GPIO15/RXD</text>
<text x="114" y="59.3">GPIO16</text>
<text x="136.5" y="54.2">ID_SC/GPIO1</text>
<text x="137.9" y="59.3">SDA/GPIO2</text>
<text x="183.2" y="56.8">R_Small</text>
<text x="192.2" y="56.9">R7</text>
<text x="202.1" y="55.4">Q_NMOS_GDS</text>
<text x="215" y="58">R_Small</text>
<text x="224.1" y="58.1">R13</text>
<text x="233.8" y="56.6">Q_NMOS_GDS</text>
<text x="234" y="54.3">Q5</text>
<text x="249.2" y="58">R_Small</text>
<text x="254.9" y="54.2">R17</text>
<text x="258.3" y="58.1">R21</text>
<text x="268.1" y="56.6">Q_NMOS_GDS</text>
<text x="268.3" y="54.3">Q9</text>
<text x="114" y="61.8">GPIO17</text>
<text x="114" y="64.4">GPIO18/PWM0</text>
<text x="138.1" y="61.8">SCL/GPIO3</text>
<text x="31.6" y="69.5">Conn_01x12</text>
<text x="35.8" y="66.9">J2</text>
<text x="114" y="69.5">GPIO19/MISO1</text>
<text x="135.7" y="69.5">GCLK1/GPIO5</text>
<text x="135.7" y="66.9">GCLK0/GPIO4</text>
<text x="114" y="72">GPIO20/MOSI1</text>
<text x="114" y="74.5">GPIO21/SCLK1</text>
<text x="135.7" y="72">GCLK2/GPIO6</text>
<text x="136.9" y="77.1">~{CE1}/GPIO7</text>
<text x="181.9" y="77.1">R_Small</text>
<text x="188.1" y="73.3">R1</text>
<text x="190.9" y="77.2">R5</text>
<text x="200.8" y="75.7">Q_NMOS_GDS</text>
<text x="201" y="73.4">Q1</text>
<text x="221.9" y="75.8">R11</text>
<text x="235.3" y="75.9">Q7</text>
<text x="269.7" y="77.2">Q11</text>
<text x="114" y="79.6">GPIO22</text>
<text x="114" y="82.2">GPIO23</text>
<text x="136.2" y="82.2">MISO0/GPIO9</text>
<text x="136.9" y="79.6">~{CE0}/GPIO8</text>
<text x="216.2" y="79.6">R_Small</text>
<text x="225.3" y="79.7">R15</text>
<text x="235.1" y="78.2">Q_NMOS_GDS</text>
<text x="250.5" y="80.9">R_Small</text>
<text x="259.6" y="81">R23</text>
<text x="269.4" y="79.5">Q_NMOS_GDS</text>
<text x="114" y="84.7">GPIO24</text>
<text x="114" y="87.2">GPIO25</text>
<text x="114" y="89.8">GPIO26</text>
<text x="134.9" y="87.2">SCLK0/GPIO11</text>
<text x="135.2" y="84.7">MOSI0/GPIO10</text>
<text x="114" y="92.3">GPIO27</text>
<text x="135.4" y="92.3">PWM0/GPIO12</text>
<text x="135.4" y="94.9">PWM1/GPIO13</text>
<text x="183.2" y="99.9">R_Small</text>
<text x="189.4" y="96.1">R4</text>
<text x="192.2" y="100">R8</text>
<text x="202.1" y="98.5">Q_NMOS_GDS</text>
<text x="202.3" y="96.2">Q4</text>
<text x="215" y="101.2">R_Small</text>
<text x="224.1" y="101.3">R14</text>
<text x="233.8" y="99.8">Q_NMOS_GDS</text>
<text x="234" y="97.5">Q6</text>
<text x="249.2" y="101.2">R_Small</text>
<text x="258.3" y="101.3">R22</text>
<text x="268.1" y="99.8">Q_NMOS_GDS</text>
<text x="268.4" y="97.5">Q10</text>
<text x="121.3" y="103.4" transform="rotate(-90 121.3 103.4)">GND</text>
<text x="123.8" y="103.4" transform="rotate(-90 123.8 103.4)">GND</text>
<text x="126.4" y="103.4" transform="rotate(-90 126.4 103.4)">GND</text>
<text x="128.9" y="103.4" transform="rotate(-90 128.9 103.4)">GND</text>
<text x="131.4" y="103.4" transform="rotate(-90 131.4 103.4)">GND</text>
<text x="134" y="103.4" transform="rotate(-90 134 103.4)">GND</text>
<text x="136.5" y="103.4" transform="rotate(-90 136.5 103.4)">GND</text>
<text x="139.1" y="103.4" transform="rotate(-90 139.1 103.4)">GND</text>
<text x="188.1" y="116.5">R2</text>
<text x="200.8" y="118.9">Q_NMOS_GDS</text>
<text x="201" y="116.6">Q2</text>
<text x="221.9" y="119">R12</text>
<text x="235.3" y="119.1">Q8</text>
<text x="56.1" y="120.3">J8</text>
<text x="56.5" y="122.8">Conn_01x12</text>
<text x="181.9" y="120.3">R_Small</text>
<text x="190.9" y="120.4">R6</text>
<text x="216.2" y="122.8">R_Small</text>
<text x="225.3" y="122.9">R16</text>
<text x="235.1" y="121.4">Q_NMOS_GDS</text>
<text x="250.5" y="124.1">R_Small</text>
<text x="259.6" y="124.2">R24</text>
<text x="269.4" y="122.7">Q_NMOS_GDS</text>
<text x="269.7" y="120.4">Q12</text>
<text x="89.8" y="139.5">J4</text>
<text x="90.3" y="141.8">Conn_01x04</text>
<text x="135.6" y="140.8">J6</text>
<text x="136" y="143.1">Conn_01x04</text>
<text x="189.4" y="140.6">H1</text>
<text x="189.8" y="143.1">MountingHole</text>
<text x="209.8" y="140.6">H5</text>
<text x="210.1" y="143.1">MountingHole</text>
<text x="189.4" y="145.7">H2</text>
<text x="189.8" y="148.2">MountingHole</text>
<text x="209.8" y="145.7">H6</text>
<text x="210.1" y="148.2">MountingHole</text>
<text x="189.4" y="155.8">H4</text>
<text x="189.4" y="150.7">H3</text>
<text x="189.8" y="153.3">MountingHole</text>
<text x="209.8" y="150.7">H7</text>
<text x="209.8" y="155.8">H8</text>
<text x="210.1" y="153.3">MountingHole</text>
<text x="89.8" y="156">J5</text>
<text x="90.3" y="158.3">Conn_01x04</text>
<text x="135.6" y="156">J7</text>
<text x="136" y="158.3">Conn_01x04</text>
<text x="189.8" y="158.4">MountingHole</text>
<text x="210.1" y="158.4">MountingHole</text>
<text x="89.8" y="172.5">J9</text>
<text x="135.7" y="172.5">J10</text>
<text x="90.3" y="174.8">Conn_01x04</text>
<text x="136" y="174.8">Conn_01x04</text>
<text x="90.5" y="188.8">J11</text>
<text x="90.8" y="191.4">Conn_01x06</text>
<text x="136.2" y="188.8">J12</text>
<text x="136.5" y="191.4">Conn_01x06</text>
</g>
<g font-size="1.8" fill="#a90000">
<text x="17.9" y="29.2">2</text>
<text x="27" y="29.2">16</text>
<text x="50.3" y="29.2">8</text>
<text x="17.9" y="31.7">1</text>
<text x="24.4" y="31.2" transform="rotate(-90 24.4 31.2)">2</text>
<text x="49.8" y="34.3">10</text>
<text x="24.4" y="36.3" transform="rotate(-90 24.4 36.3)">1</text>
<text x="50.3" y="41.9">1</text>
<text x="50.3" y="36.8">4</text>
<text x="50.3" y="39.4">9</text>
<text x="125.5" y="42.7" transform="rotate(-90 125.5 42.7)">2</text>
<text x="128" y="42.7" transform="rotate(-90 128 42.7)">4</text>
<text x="133.1" y="42.7" transform="rotate(-90 133.1 42.7)">1</text>
<text x="135.6" y="43.1" transform="rotate(-90 135.6 43.1)">17</text>
<text x="49.8" y="49.5">14</text>
<text x="110.8" y="53.3">10</text>
<text x="111.3" y="50.8">8</text>
<text x="148.9" y="50.8">27</text>
<text x="148.9" y="53.3">28</text>
<text x="200.9" y="50.3" transform="rotate(-90 200.9 50.3)">2</text>
<text x="232.7" y="51.5" transform="rotate(-90 232.7 51.5)">2</text>
<text x="267" y="51.5" transform="rotate(-90 267 51.5)">2</text>
<text x="39.1" y="54.1" transform="rotate(-90 39.1 54.1)">3</text>
<text x="110.8" y="58.4">36</text>
<text x="149.4" y="58.4">3</text>
<text x="192.5" y="55.1">1</text>
<text x="200.9" y="57.9" transform="rotate(-90 200.9 57.9)">3</text>
<text x="224.3" y="56.4">1</text>
<text x="232.7" y="59.2" transform="rotate(-90 232.7 59.2)">3</text>
<text x="258.6" y="56.4">1</text>
<text x="267" y="59.2" transform="rotate(-90 267 59.2)">3</text>
<text x="110.8" y="61">11</text>
<text x="110.8" y="63.5">12</text>
<text x="149.4" y="61">5</text>
<text x="110.8" y="68.6">35</text>
<text x="110.8" y="71.1">38</text>
<text x="148.9" y="68.6">29</text>
<text x="148.9" y="71.1">31</text>
<text x="149.4" y="66">7</text>
<text x="199.6" y="70.6" transform="rotate(-90 199.6 70.6)">2</text>
<text x="39" y="77.5">10</text>
<text x="39" y="74.9">11</text>
<text x="39" y="72.4">12</text>
<text x="110.8" y="73.7">40</text>
<text x="148.9" y="76.2">26</text>
<text x="191.3" y="75.4">1</text>
<text x="225.6" y="78">1</text>
<text x="233.9" y="73.1" transform="rotate(-90 233.9 73.1)">2</text>
<text x="268.2" y="74.4" transform="rotate(-90 268.2 74.4)">2</text>
<text x="39.5" y="82.5">8</text>
<text x="39.5" y="80">9</text>
<text x="110.8" y="78.7">15</text>
<text x="110.8" y="81.3">16</text>
<text x="110.8" y="83.8">18</text>
<text x="148.9" y="83.8">19</text>
<text x="148.9" y="81.3">21</text>
<text x="148.9" y="78.7">24</text>
<text x="199.6" y="78.2" transform="rotate(-90 199.6 78.2)">3</text>
<text x="233.9" y="80.8" transform="rotate(-90 233.9 80.8)">3</text>
<text x="259.9" y="79.2">1</text>
<text x="268.2" y="82" transform="rotate(-90 268.2 82)">3</text>
<text x="39.5" y="87.6">6</text>
<text x="39.5" y="85.1">7</text>
<text x="110.8" y="86.4">22</text>
<text x="110.8" y="88.9">37</text>
<text x="148.9" y="86.4">23</text>
<text x="39.5" y="95.2">3</text>
<text x="39.5" y="92.7">4</text>
<text x="39.5" y="90.2">5</text>
<text x="110.8" y="91.4">13</text>
<text x="148.9" y="91.4">32</text>
<text x="148.9" y="94">33</text>
<text x="200.9" y="93.5" transform="rotate(-90 200.9 93.5)">2</text>
<text x="232.7" y="94.7" transform="rotate(-90 232.7 94.7)">2</text>
<text x="267" y="94.7" transform="rotate(-90 267 94.7)">2</text>
<text x="39.5" y="100.3">1</text>
<text x="39.5" y="97.8">2</text>
<text x="192.5" y="98.3">1</text>
<text x="200.9" y="101.1" transform="rotate(-90 200.9 101.1)">3</text>
<text x="224.3" y="99.6">1</text>
<text x="258.6" y="99.6">1</text>
<text x="49.7" y="106.7">1</text>
<text x="120.4" y="106.2" transform="rotate(-90 120.4 106.2)">6</text>
<text x="122.9" y="106.2" transform="rotate(-90 122.9 106.2)">9</text>
<text x="125.5" y="106.6" transform="rotate(-90 125.5 106.6)">14</text>
<text x="128" y="106.6" transform="rotate(-90 128 106.6)">20</text>
<text x="130.6" y="106.6" transform="rotate(-90 130.6 106.6)">25</text>
<text x="133.1" y="106.6" transform="rotate(-90 133.1 106.6)">30</text>
<text x="135.6" y="106.6" transform="rotate(-90 135.6 106.6)">34</text>
<text x="138.2" y="106.6" transform="rotate(-90 138.2 106.6)">39</text>
<text x="232.7" y="102.3" transform="rotate(-90 232.7 102.3)">3</text>
<text x="267" y="102.3" transform="rotate(-90 267 102.3)">3</text>
<text x="49.7" y="109.2">2</text>
<text x="49.7" y="111.8">3</text>
<text x="199.6" y="113.8" transform="rotate(-90 199.6 113.8)">2</text>
<text x="49.7" y="114.3">4</text>
<text x="49.7" y="116.8">5</text>
<text x="49.7" y="119.4">6</text>
<text x="191.3" y="118.6">1</text>
<text x="233.9" y="116.3" transform="rotate(-90 233.9 116.3)">2</text>
<text x="268.2" y="117.6" transform="rotate(-90 268.2 117.6)">2</text>
<text x="49.7" y="121.9">7</text>
<text x="49.7" y="124.5">8</text>
<text x="199.6" y="121.4" transform="rotate(-90 199.6 121.4)">3</text>
<text x="225.6" y="121.2">1</text>
<text x="233.9" y="123.9" transform="rotate(-90 233.9 123.9)">3</text>
<text x="259.9" y="122.4">1</text>
<text x="268.2" y="125.2" transform="rotate(-90 268.2 125.2)">3</text>
<text x="49.2" y="129.5">10</text>
<text x="49.7" y="127">9</text>
<text x="49.2" y="132.1">11</text>
<text x="49.2" y="134.6">12</text>
<text x="84" y="135.9">1</text>
<text x="129.7" y="137.2">1</text>
<text x="84" y="138.4">2</text>
<text x="84" y="141">3</text>
<text x="84" y="143.5">4</text>
<text x="129.7" y="139.7">2</text>
<text x="129.7" y="142.2">3</text>
<text x="129.7" y="144.8">4</text>
<text x="84" y="152.4">1</text>
<text x="84" y="154.9">2</text>
<text x="129.7" y="152.4">1</text>
<text x="129.7" y="154.9">2</text>
<text x="84" y="157.5">3</text>
<text x="84" y="160">4</text>
<text x="129.7" y="157.5">3</text>
<text x="129.7" y="160">4</text>
<text x="84" y="168.9">1</text>
<text x="84" y="171.4">2</text>
<text x="84" y="174">3</text>
<text x="129.7" y="168.9">1</text>
<text x="129.7" y="171.4">2</text>
<text x="129.7" y="174">3</text>
<text x="84" y="176.5">4</text>
<text x="129.7" y="176.5">4</text>
<text x="84" y="182.9">1</text>
<text x="84" y="185.4">2</text>
<text x="129.7" y="182.9">1</text>
<text x="129.7" y="185.4">2</text>
<text x="84" y="188">3</text>
<text x="84" y="190.5">4</text>
<text x="129.7" y="188">3</text>
<text x="129.7" y="190.5">4</text>
<text x="84" y="193">5</text>
<text x="84" y="195.6">6</text>
<text x="129.7" y="193">5</text>
<text x="129.7" y="195.6">6</text>
</g>
<g font-size="1.8" fill="#009600">
<text x="189.4" y="53">R3</text>
<text x="192.4" y="59.2">R_Small</text>
<text x="221.1" y="54.2">R9</text>
<text x="224.1" y="60.4">R_Small</text>
<text x="258.4" y="60.4">R_Small</text>
<text x="256.2" y="77.1">R19</text>
<text x="191.1" y="79.5">R_Small</text>
<text x="225.4" y="82">R_Small</text>
<text x="259.7" y="83.3">R_Small</text>
<text x="220.6" y="97.4">R10</text>
<text x="254.9" y="97.4">R18</text>
<text x="192.4" y="102.4">R_Small</text>
<text x="224.1" y="103.6">R_Small</text>
<text x="258.4" y="103.6">R_Small</text>
<text x="191.1" y="122.7">R_Small</text>
<text x="225.4" y="125.2">R_Small</text>
<text x="256.2" y="120.3">R20</text>
<text x="259.7" y="126.5">R_Small</text>
</g>
</svg>
